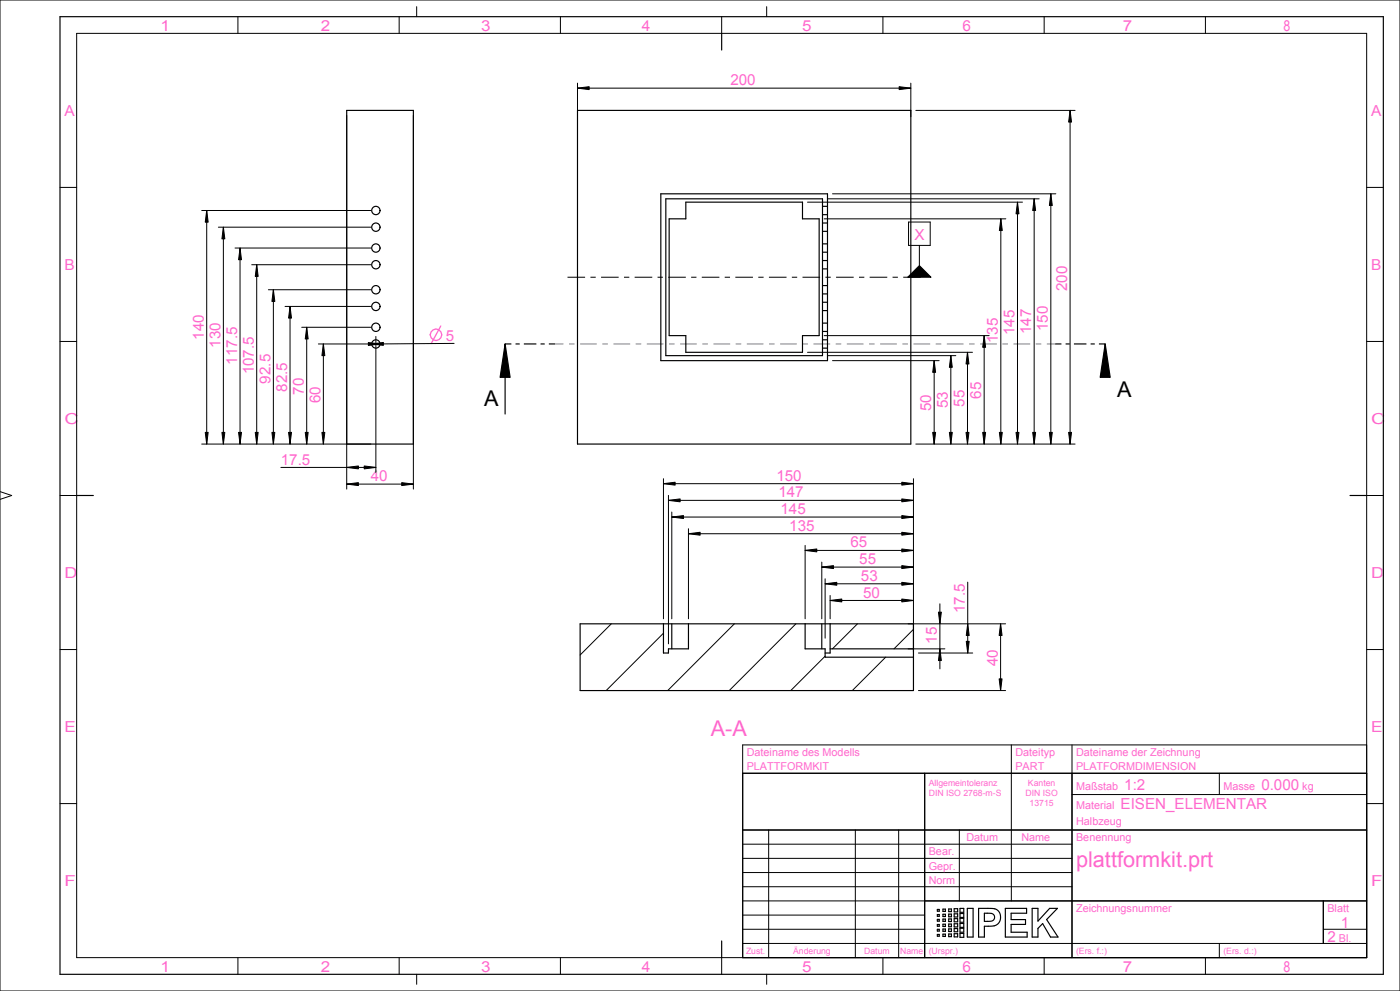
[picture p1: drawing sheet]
<svg xmlns="http://www.w3.org/2000/svg" width="420mm" height="297mm" viewBox="0 0 420 297" stroke-linecap="round" stroke-linejoin="round" font-family="sans-serif">
<path d="M151.5 103.1l1.5 10h-3zM331.6 103.1l1.5 10h-3z" fill="#000"/>
<g fill="none" stroke="#000" stroke-width=".35">
<path d="M18 5h397v287h-397zM216.5 10v5M151.5 103.1l1.5 10h-3zM153.4 103.1h-1.9v21M154.7 103.1h1.2M157.2 103.1h3.7M162.2 103.1h1.2M164.7 103.1h1.8M316.6 103.1h1.8M319.7 103.1h1.2M322.2 103.1h3.7M327.2 103.1h1.2"/>
<path d="M329.7 103.1h1.9v8.9M331.6 103.1l1.5 10h-3zM23 148.5h5M405 148.5h5M249 195.7v-8.7h25v20h-100v-20h25v8.7h1.5v-1.2h6v-7.5h35v7.5h6v2.5h26.5M249 194.5h25M222.8 231.8h187.2v55.2h-187.2zM277.4 231.8v55.2M321.6 231.8v55.2M222.8 248.8h187.2M277.4 270h132.6M281.2 278.5h.6v.5h-.6z"/>
<path d="M281.2 277.1h.6v.5h-.6zM281.2 275.5h.6v.6h-.6zM281.2 274.1h.6v.5h-.6zM281.2 272.6h.6v.5h-.6zM282.9 280h.7v.6h-.7zM282.9 278.4h.7v.7h-.7zM282.9 277h.7v.7h-.7zM282.9 275.4h.7v.7h-.7zM282.9 274h.7v.7h-.7zM282.9 272.5h.7v.7h-.7zM284.6 279.9h.8v.8h-.8zM284.6 278.4h.8v.8h-.8z"/>
<path d="M284.6 276.9h.8v.8h-.8zM284.6 275.4h.8v.8h-.8zM284.6 274h.8v.8h-.8zM284.6 272.4h.8v.8h-.8zM286.3 279.8h1v1h-1zM286.3 278.3h1v.9h-1zM286.3 276.8h1v1h-1zM286.3 275.3h1v1h-1zM286.3 273.9h1v.9h-1zM286.3 272.3h1v1h-1zM288 279.7h1.1v1.2h-1.1zM288 278.2h1.1v1.2h-1.1z"/>
<path d="M288 276.8h1.1v1.1h-1.1zM288 275.2h1.1v1.2h-1.1zM288 273.8h1.1v1.2h-1.1zM288 272.2h1.1v1.2h-1.1zM290.2 272.2h1.7v8.6h-1.7zM293.6 272.2l4.8 .2 1.1 .7 .6 1.1-.1 1.6-.9 1.3-1.1 .4-2.7 .1v3.2h-1.7zM295.3 273.7l2.6 .2 .4 .7-.1 1-.8 .5h-2.1zM301.6 272.2h6.4v1.5h-4.7v1.9h4.4v1.4h-4.4v2.4h4.8v1.4h-6.5zM309.6 272.2h1.8v3.9l3.5-3.9h2.3l-3.2 3.4 3.4 5.2h-2.2l-2.4-4-1.4 1.4v2.6h-1.8zM397 270v12.8M216.5 282v5M281.2 280.1h.6v.5h-.6z"/>
</g>
<g fill="none" stroke="#7c7c85" stroke-width=".3">
<path d="M166.5 103.1h2.5M170.7 103.1h1.7M174 103.1h5M180.7 103.1h1.7M184 103.1h5M190.7 103.1h1.7M194 103.1h5M200.7 103.1h1.7M204 103.1h5M210.7 103.1h1.7M214 103.1h5M220.7 103.1h1.7"/>
<path d="M224 103.1h5M230.7 103.1h1.7M234 103.1h5M240.7 103.1h1.7M244 103.1h5M250.7 103.1h1.7M254 103.1h5M260.7 103.1h1.7M264 103.1h5M270.7 103.1h1.7M274 103.1h5M280.7 103.1h1.7"/>
<path d="M284.1 103.1h5M290.7 103.1h1.7M294.1 103.1h5M300.7 103.1h1.7M304.1 103.1h5M310.7 103.1h1.7M314.1 103.1h2.5"/>
</g>
<g fill="none" stroke="#000" stroke-width=".3">
<path d="M0 0h420v297h-420zM23 10h387v277h-387zM71.4 5v5M119.8 5v5M125 2v3M168.1 5v5M216.5 5v5M230 2v3M264.9 5v5M313.3 5v5M361.6 5v5M18 56.2h5"/>
<path d="M410 56.2h5M18 102.3h5M410 102.3h5M0 147.3l3.5 1.2-3.5 1.2M18 148.5h5M410 148.5h5M18 194.7h5M183.4 187l-9.4 9.3M199 189.8l-17.2 17.2M220.3 187l-20 20M238.8 187l-20 20M247.5 196.7l-10.3 10.3"/>
<path d="M257.2 187l-7.5 7.5M265.7 197l-10 10M274 188.6l-5.8 5.9M410 194.7h5M222.8 231.8h187.2M277.4 231.8v55.2M303.4 223.3v46.7M321.6 238.1h88.4M321.6 223.3v63.7M365.8 231.8v6.3M410 223.3h-187.2v63.7M18 240.8h5"/>
<path d="M222.8 248.8h187.2M222.8 253h98.8M222.8 257.3h98.8M230.6 248.8v38.2M256.6 248.8v38.2M269.6 248.8v38.2M287.8 248.8v21.2M410 240.8h5M222.8 261.5h98.8M222.8 265.8h98.8M222.8 270h187.2M222.8 274.3h54.6"/>
<path d="M222.8 278.5h54.6M397 278.5h13M397 270v12.8M71.4 287v5M119.8 287v5M125 292v3M168.1 287v5M216.5 287v5M222.8 282.8h187.2M230 292v3M264.9 287v5M313.3 287v5"/>
<path d="M361.6 287v5M365.8 282.8v4.2"/>
</g>
<!-- layer: 02_ALL_AXES -->
<path d="M275.8 79.6l3.5 3.5h-7z" fill="#000"/>
<g fill="none" stroke="#000" stroke-width=".3">
<path d="M272.6 66.5h6.5v7h-6.5zM275.8 79.6l3.5 3.5h-7zM275.8 73.5v6.1M170.2 83.1h5.3M177.1 83.1h1.6M180.3 83.1h5.3M187.2 83.1h1.6M190.4 83.1h5.3M197.3 83.1h1.6M200.5 83.1h5.2M207.3 83.1h1.6M210.5 83.1h5.3"/>
<path d="M217.4 83.1h1.6M220.6 83.1h5.3M227.5 83.1h1.6M230.7 83.1h5.3M237.6 83.1h1.6M240.7 83.1h5.3M247.6 83.1h1.6M250.8 83.1h5.3M257.7 83.1h1.6M260.9 83.1h5.3M267.8 83.1h1.6M271 83.1h5.2"/>
</g>
<g fill="none" stroke="#000" stroke-width=".35">
<path d="M246.7 78.1h1.5M246.7 75.6h1.5M246.7 73.1h1.5M246.7 69.3h1.5M246.7 66.8h1.5M246.7 64.3h1.5M246.7 61.8h1.5M246.7 99.3h1.5M246.7 96.8h1.5M246.7 93.1h1.5M246.7 90.6h1.5M246.7 88.1h1.5"/>
<path d="M246.7 85.6h1.5M246.7 80.6h1.5M246.7 104.3h1.5M246.7 101.8h1.5M247.5 195.7h1.5"/>
<circle cx="112.8" cy="74.3" r="1.25"/>
<circle cx="112.8" cy="63.1" r="1.25"/>
<circle cx="112.8" cy="79.3" r="1.25"/>
<circle cx="112.8" cy="68.1" r="1.25"/>
<circle cx="112.8" cy="98.1" r="1.25"/>
<circle cx="112.8" cy="86.8" r="1.25"/>
<circle cx="112.8" cy="91.8" r="1.25"/>
<circle cx="112.8" cy="103.1" r="1.25"/>
</g>
<!-- layer: 20_ALL_FEATURES -->
<path d="M104 33.1h20v100h-20zM173.2 33.1h100v100h-100zM198.2 58.1h50v50h-50zM199.7 59.6h47v47h-47zM205.7 60.6h35v5h5v35h-5v5h-35v-5h-5v-35h5zM199 187h7.5M201.5 187v7.5M241.5 187h7.5M246.5 187v7.5" fill="none" stroke="#000" stroke-width=".35"/>
<!-- layer: 51_ALL_DIMS -->
<g fill="#000">
<path d="M173.2 26.4l3.5-.4v.9zM269.7 26l3.5 .4-3.5 .5zM321 33.1l.5 3.5h-.9zM310.2 59.6l.5 3.5h-.9zM315.2 58.1l.5 3.5h-.9zM62 63.1l.4 3.5h-.8zM67 68.1l.4 3.5h-.8zM72 74.3l.4 3.5h-.8zM77 79.3l.4 3.5h-.8zM300.2 65.6l.5 3.5h-.9zM305.2 60.6l.5 3.5h-.9zM82 86.8l.4 3.5h-.8z"/>
<path d="M87 91.8l.4 3.5h-.8zM92 98.1l.4 3.5h-.8zM97 103.1l.4 3.5h-.8zM111.5 103.1l3.5-.5v.9zM110.5 102.7l3.5 .4-3.5 .4zM280.2 108.1l.5 3.5h-.9zM285.2 106.6l.5 3.5h-.9zM290.2 105.6l.5 3.5h-.9zM295.2 100.6l.5 3.5h-.9zM61.6 129.6h.8l-.4 3.5zM66.6 129.6h.8l-.4 3.5zM71.6 129.6h.8l-.4 3.5z"/>
<path d="M76.6 129.6h.8l-.4 3.5zM81.6 129.6h.8l-.4 3.5zM86.6 129.6h.8l-.4 3.5zM91.6 129.6h.8l-.4 3.5zM96.6 129.6h.8l-.4 3.5zM279.8 129.6h.9l-.5 3.5zM284.8 129.6h.9l-.5 3.5zM289.8 129.6h.9l-.5 3.5zM294.8 129.6h.9l-.5 3.5zM299.8 129.6h.9l-.5 3.5zM304.8 129.6h.9l-.5 3.5zM309.8 129.6h.9l-.5 3.5z"/>
<path d="M314.8 129.6h.9l-.5 3.5zM320.6 129.6h.9l-.5 3.5zM104 145.1l3.5-.5v.9zM104 140.1l3.5-.5v.9zM109.3 139.6l3.5 .5-3.5 .4zM120.5 144.6l3.5 .5-3.5 .4zM199 145l3.5-.5v.9zM200.5 150l3.5-.5v.9zM201.5 155l3.5-.5v.9zM206.5 160l3.5-.5v.9zM270.5 159.5l3.5 .5-3.5 .4zM270.5 154.5l3.5 .5-3.5 .4z"/>
<path d="M270.5 144.5l3.5 .5-3.5 .4zM270.5 149.5l3.5 .5-3.5 .4zM241.5 165l3.5-.5v.9zM246.5 170l3.5-.5v.9zM247.5 175l3.5-.5v.9zM249 180l3.5-.5v.9zM270.5 179.5l3.5 .5-3.5 .4zM270.5 169.5l3.5 .5-3.5 .4zM270.5 164.5l3.5 .5-3.5 .4zM270.5 174.5l3.5 .5-3.5 .4zM282 194.5l.4 3.5h-.9zM281.5 183.5h.9l-.4 3.5z"/>
<path d="M290.3 187l.5 3.5h-.9zM289.9 192.2h.9l-.5 3.5zM300.2 187l.4 3.5h-.9zM299.7 203.5h.9l-.4 3.5z"/>
</g>
<g fill="none" stroke="#000" stroke-width=".3">
<path d="M104 34.6v112M124 34.6v112M173.2 26.4l3.5-.4v.9zM173.2 24.9v10.1M173.2 26.4h100M269.7 26l3.5 .4-3.5 .5zM273.2 24.9v10.1M274.7 33.1h47.8M321 33.1l.5 3.5h-.9zM321 33.1v100M248.2 59.6h63.5M249.7 58.1h67"/>
<path d="M310.2 59.6l.5 3.5h-.9zM310.2 59.6v73.5M315.2 58.1l.5 3.5h-.9zM315.2 58.1v75M60.5 63.1h50.8M62 63.1l.4 3.5h-.8zM62 63.1v70M65.5 68.1h45.8M67 68.1l.4 3.5h-.8zM67 68.1v65M70.5 74.3h40.8M72 74.3l.4 3.5h-.8z"/>
<path d="M72 74.3v58.8M75.5 79.3h35.8M77 79.3l.4 3.5h-.8zM77 79.3v53.8M242.2 60.6h64.5M247.2 65.6h54.5M300.2 65.6l.5 3.5h-.9zM300.2 65.6v67.5M305.2 60.6l.5 3.5h-.9zM305.2 60.6v72.5M80.5 86.8h30.8M82 86.8l.4 3.5h-.8z"/>
<path d="M82 86.8v46.3M85.5 91.8h25.8M87 91.8l.4 3.5h-.8zM87 91.8v41.3M90.5 98.1h20.8M92 98.1l.4 3.5h-.8zM92 98.1v35M95.5 103.1h15.8M97 103.1l.4 3.5h-.8zM97 103.1v30M110.5 102.7l3.5 .4-3.5 .4zM111.5 103.1l3.5-.5v.9z"/>
<path d="M112.8 100.8v40.8M136.2 102.9l-24.7 .2M242.2 105.6h49.5M247.2 100.6h49.5M248.2 106.6h38.5M249.7 108.1h32M280.2 108.1l.5 3.5h-.9zM280.2 108.1v25M285.2 106.6l.5 3.5h-.9zM285.2 106.6v26.5M290.2 105.6l.5 3.5h-.9zM290.2 105.6v27.5"/>
<path d="M295.2 100.6l.5 3.5h-.9zM295.2 100.6v32.5M60.5 133.1h50.8M61.6 129.6h.8l-.4 3.5zM66.6 129.6h.8l-.4 3.5zM71.6 129.6h.8l-.4 3.5zM76.6 129.6h.8l-.4 3.5zM81.6 129.6h.8l-.4 3.5zM86.6 129.6h.8l-.4 3.5zM91.6 129.6h.8l-.4 3.5zM96.6 129.6h.8l-.4 3.5zM109.3 139.6l3.5 .5-3.5 .4z"/>
<path d="M274.7 133.1h47.8M279.8 129.6h.9l-.5 3.5zM284.8 129.6h.9l-.5 3.5zM289.8 129.6h.9l-.5 3.5zM294.8 129.6h.9l-.5 3.5zM299.8 129.6h.9l-.5 3.5zM304.8 129.6h.9l-.5 3.5zM309.8 129.6h.9l-.5 3.5zM314.8 129.6h.9l-.5 3.5zM320.6 129.6h.9l-.5 3.5zM84.3 140.1h28.5M104 145.1l3.5-.5v.9z"/>
<path d="M104 140.1l3.5-.5v.9zM104 145.1h20M120.5 144.6l3.5 .5-3.5 .4zM199 145l3.5-.5v.9zM199 143.5v42M199 145h75M200.5 150l3.5-.5v.9zM200.5 148.5v44.5M200.5 150h73.5M201.5 155l3.5-.5v.9zM201.5 153.5v32M201.5 155h72.5"/>
<path d="M206.5 160l3.5-.5v.9zM206.5 158.5v27M206.5 160h67.5M270.5 159.5l3.5 .5-3.5 .4zM270.5 154.5l3.5 .5-3.5 .4zM270.5 144.5l3.5 .5-3.5 .4zM270.5 149.5l3.5 .5-3.5 .4zM274 143.5v52M241.5 165l3.5-.5v.9zM241.5 163.5v22M241.5 165h32.5M246.5 170l3.5-.5v.9z"/>
<path d="M246.5 168.5v17M246.5 170h27.5M247.5 175l3.5-.5v.9zM247.5 173.5v17.8M247.5 175h26.5M249 180l3.5-.5v.9zM249 180h25M249 178.5v7M270.5 179.5l3.5 .5-3.5 .4zM270.5 169.5l3.5 .5-3.5 .4zM270.5 164.5l3.5 .5-3.5 .4zM270.5 174.5l3.5 .5-3.5 .4z"/>
<path d="M290.3 174.5v21.2M272.4 194.5h11.1M272.4 187h29.3M275.5 195.7h16.3M281.5 183.5h.9l-.4 3.5zM282 194.5l.4 3.5h-.9zM282 181v19.5M289.9 192.2h.9l-.5 3.5zM290.3 187l.5 3.5h-.9zM300.2 187l.4 3.5h-.9zM300.2 187v20M275.5 207h26.2"/>
<path d="M299.7 203.5h.9l-.4 3.5z"/>
</g>
<g fill="none" stroke="#f6c" stroke-width=".38">
<path d="M132.2 97.7l-2.8 5.3"/>
<circle cx="130.8" cy="100.3" r="1.72"/>
</g>
<g font-size="6.5">
<text x="335.2" y="119.1">A</text>
<text x="145.3" y="121.6">A</text>
</g>
<g font-size="6.5" fill="#f6c">
<text x="213.2" y="220.7">A-A</text>
<text x="322.8" y="259.8">plattformkit.prt</text>
</g>
<g font-size="4.6" fill="#f6c">
<text x="219.1" y="25.5">200</text>
<text x="274.3" y="71.8">X</text>
<text x="320.1" y="87.2" transform="rotate(-90 320.1 87.2)">200</text>
<text x="61.1" y="101.8" transform="rotate(-90 61.1 101.8)">140</text>
<text x="304.4" y="100.5" transform="rotate(-90 304.4 100.5)">145</text>
<text x="309.4" y="100.1" transform="rotate(-90 309.4 100.1)">147</text>
<text x="314.4" y="99.2" transform="rotate(-90 314.4 99.2)">150</text>
<text x="66.1" y="104.2" transform="rotate(-90 66.1 104.2)">130</text>
<text x="299.4" y="102.8" transform="rotate(-90 299.4 102.8)">135</text>
<text x="71.1" y="109.3" transform="rotate(-90 71.1 109.3)">117.5</text>
<text x="76.1" y="112.2" transform="rotate(-90 76.1 112.2)">107.5</text>
<text x="81.1" y="115" transform="rotate(-90 81.1 115)">92.5</text>
<text x="86.1" y="117.5" transform="rotate(-90 86.1 117.5)">82.5</text>
<text x="91.1" y="118.3" transform="rotate(-90 91.1 118.3)">70</text>
<text x="294.4" y="119.5" transform="rotate(-90 294.4 119.5)">65</text>
<text x="96.1" y="120.8" transform="rotate(-90 96.1 120.8)">60</text>
<text x="279.4" y="123.2" transform="rotate(-90 279.4 123.2)">50</text>
<text x="284.4" y="122.3" transform="rotate(-90 284.4 122.3)">53</text>
<text x="289.4" y="121.8" transform="rotate(-90 289.4 121.8)">55</text>
<text x="84.3" y="139.2">17.5</text>
<text x="111.3" y="144.2">40</text>
<text x="232.9" y="144.1">150</text>
<text x="233.5" y="149.1">147</text>
<text x="234.2" y="154.1">145</text>
<text x="236.8" y="159.1">135</text>
<text x="255.2" y="164.1">65</text>
<text x="257.8" y="169.1">55</text>
<text x="258.3" y="174.1">53</text>
<text x="258.9" y="179.1">50</text>
<text x="289.4" y="183.7" transform="rotate(-90 289.4 183.7)">17.5</text>
<text x="281.1" y="193" transform="rotate(-90 281.1 193)">15</text>
<text x="299.3" y="199.7" transform="rotate(-90 299.3 199.7)">40</text>
<text x="337.3" y="236.7">1:2</text>
<text x="378.4" y="236.7">0.000</text>
<text x="336.2" y="242.5">EISEN_ELEMENTAR</text>
<text x="402.2" y="278.1">1</text>
<text x="398.2" y="282.4">2</text>
</g>
<g font-size="4.5" fill="#f6c">
<text x="48.1" y="9.2">1</text>
<text x="96.2" y="9.2">2</text>
<text x="144.4" y="9.2">3</text>
<text x="192.5" y="9.2">4</text>
<text x="240.6" y="9.2">5</text>
<text x="288.8" y="9.2">6</text>
<text x="336.9" y="9.2">7</text>
<text x="385" y="9.2">8</text>
<text x="19.4" y="34.8">A</text>
<text x="411.4" y="34.8">A</text>
<text x="19.4" y="81">B</text>
<text x="411.4" y="81">B</text>
<text x="133.7" y="102.1">5</text>
<text x="19.4" y="127.2">C</text>
<text x="411.4" y="127.2">C</text>
<text x="19.4" y="173.3">D</text>
<text x="411.4" y="173.3">D</text>
<text x="19.4" y="219.5">E</text>
<text x="411.4" y="219.5">E</text>
<text x="19.4" y="265.7">F</text>
<text x="411.4" y="265.7">F</text>
<text x="48.1" y="291.2">1</text>
<text x="96.2" y="291.2">2</text>
<text x="144.4" y="291.2">3</text>
<text x="192.5" y="291.2">4</text>
<text x="240.6" y="291.2">5</text>
<text x="288.8" y="291.2">6</text>
<text x="336.9" y="291.2">7</text>
<text x="385" y="291.2">8</text>
</g>
<g font-size="3.3" fill="#f6c">
<text x="224" y="226.6">Dateiname des Modells</text>
<text x="304.6" y="226.6">Dateityp</text>
<text x="322.8" y="226.6">Dateiname der Zeichnung</text>
<text x="224" y="230.9">PLATTFORMKIT</text>
<text x="304.6" y="230.9">PART</text>
<text x="322.8" y="230.9">PLATFORMDIMENSION</text>
<text x="322.8" y="236.7">Maßstab</text>
<text x="367" y="236.7">Masse</text>
<text x="390.7" y="236.7">kg</text>
<text x="322.8" y="242.5">Material</text>
<text x="322.8" y="247.3">Halbzeug</text>
<text x="278.6" y="256.4">Bear.</text>
<text x="289.9" y="252.1">Datum</text>
<text x="306.4" y="252.1">Name</text>
<text x="322.8" y="252.1">Benennung</text>
<text x="278.6" y="260.6">Gepr.</text>
<text x="278.6" y="264.9">Norm</text>
<text x="322.8" y="273.4">Zeichnungsnummer</text>
<text x="398.2" y="273.4">Blatt</text>
<text x="401.7" y="282.4">Bl.</text>
</g>
<g font-size="2.6" fill="#f6c">
<text x="278.6" y="235.5">Allgemeintoleranz</text>
<text x="278.6" y="238.5">DIN ISO 2768-m-S</text>
<text x="307.7" y="238.5">DIN ISO</text>
<text x="308.4" y="235.5">Kanten</text>
<text x="308.9" y="241.5">13715</text>
<text x="223.8" y="285.9">Zust.</text>
<text x="238" y="285.9">Änderung</text>
<text x="259.3" y="285.9">Datum</text>
<text x="270" y="285.9">Name</text>
<text x="278.6" y="285.9">(Urspr.)</text>
<text x="322.8" y="285.9">(Ers. f.:)</text>
<text x="367" y="285.9">(Ers. d.:)</text>
</g>
</svg>
